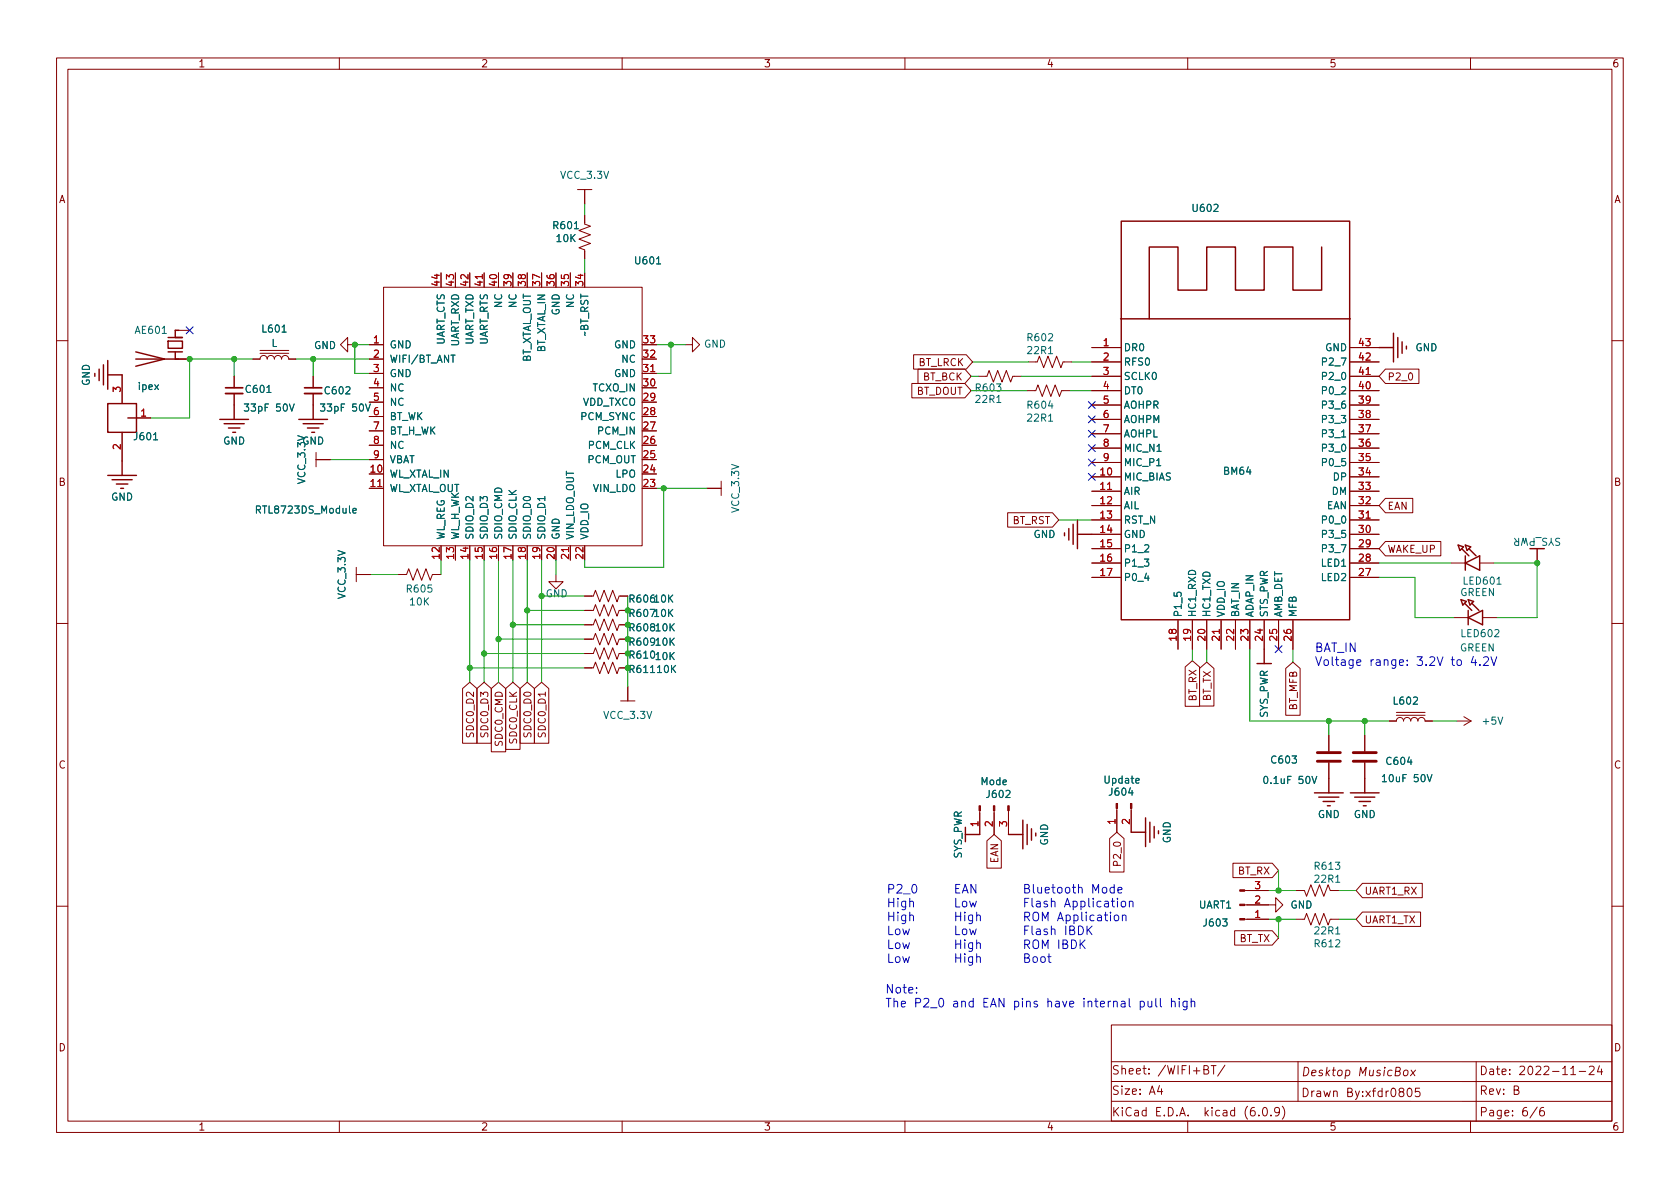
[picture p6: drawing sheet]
<svg xmlns="http://www.w3.org/2000/svg" width="297mm" height="210mm" viewBox="0 0 297 210" stroke-linecap="round" stroke-linejoin="round" font-family="sans-serif">
<g fill="none" stroke="#840000" stroke-width=".18">
<path d="M10 10.2h277v190.1h-277zM12 12.2h273v186.1h-273zM60 10.2v2M110 10.2v2M160 10.2v2M210 10.2v2M260 10.2v2M102.1 33.5h2.5M103.4 38.1v1.5l1 .4-2 .8 2 .7-2 .8 2 .7-2 .8 1 .4v1.5M103.4 33.5v2.6M31 58.4h2.5M67.8 50.8h45.7v45.7h-45.7z"/>
<path d="M85.6 48.3v2.5M10 60.2h2M21.6 66.3v5.1M21.6 76.4v5.1M24.1 73.9h2.6M31 63.5h2.5M41.4 66.5v2.1M41.4 69.6v2M44.7 63.5h1.3a.64 .64 0 0 1 .6-.6 .64 .64 0 0 1 .6 .6 .64 .64 0 0 1 .7-.6 .64 .64 0 0 1 .6 .6 .64 .64 0 0 1 .6-.6 .64 .64 0 0 1 .7 .6 .64 .64 0 0 1 .6-.6 .64 .64 0 0 1 .7 .6h1.2M46 62.5h5.1M46 62h5.1M55.4 66.5v2.1"/>
<path d="M55.4 69.6v2M61.5 61v-1.3l-1.3 1.3 1.3 1.2v-1.2h1.2M65.3 61h2.5M65.3 63.5h2.5M65.3 66h2.5M65.3 68.6h2.5M65.3 71.1h2.5M65.3 73.7h2.5M65.3 76.2h2.5M65.3 78.7h2.5M113.5 66h2.6M121.2 61h1.2v-1.3l1.3 1.3-1.3 1.2v-1.2"/>
<path d="M161.2 67.8h9.4l1.1 1.3-1.1 1.3h-9.4zM161.5 62.7h9.3l1.2 1.3-1.2 1.3h-9.3zM162.3 65.3h8.3l1.1 1.2-1.1 1.3h-8.3zM173 66.5h1.5l.4-1 .7 2.1 .8-2.1 .8 2.1 .7-2.1 .8 2.1 .4-1.1h1.5M181.6 69.1h1.5l.4-1 .8 2 .7-2 .8 2 .8-2 .7 2 .4-1h1.5M181.9 64h1.5l.4-1 .7 2 .8-2 .8 2 .7-2 .8 2 .4-1h1.5M193 66.5h5.1M193 69.1h5.1M193 64h5.1M193 61.5h5.1M193 79.2h5.1M193 76.7h5.1"/>
<path d="M193 74.2h5.1M193 71.6h5.1M238.8 66.5h5M238.8 69.1h5M238.8 64h5M238.8 61.5h5M238.8 79.2h5M238.8 76.7h5M238.8 74.2h5M238.8 71.6h5M245 65.3h5.9v2.5h-5.9l-1.2-1.3zM285 60.2h2"/>
<path d="M55.9 81.3h2.5M55.9 80v2.5M65.3 86.4h2.5M65.3 81.3h2.5M100.8 96.5v2.6M125 86.4h2.5M127.5 85.1v2.5M178.2 90.7h7.9l1.1 1.2-1.1 1.3h-7.9zM193 99.6h5.1M193 84.3h5.1M193 86.9h5.1M193 89.4h5.1"/>
<path d="M193 91.9h5.1M193 94.5h5.1M193 97h5.1M193 81.8h5.1M238.8 99.6h5M238.8 84.3h5M238.8 86.9h5M238.8 89.4h5M238.8 91.9h5M238.8 94.5h5M238.8 97h5M238.8 81.8h5"/>
<path d="M245 95.8h9.7v2.5h-9.7l-1.2-1.3zM245 88.1h4.8v2.6h-4.8l-1.2-1.3zM256.5 99.6h2.6M261.6 99.6h2.6M10 110.2h2M63 101.6h2.5M63 100.3v2.6M70.4 101.6h1.5l.4-1 .7 2 .8-2 .7 2 .8-2 .8 2 .4-1h1.5M98.3 101.6v1.3h1.3l-1.3 1.2-1.3-1.2h1.3M103.4 107.9h1.5l.4-1 .7 2.1 .8-2.1 .8 2.1 .7-2.1 .8 2.1 .4-1.1h1.5M103.4 118.1h1.5l.4-1 .7 2 .8-2 .8 2 .7-2 .8 2 .4-1h1.5M103.4 110.5h1.5l.4-1 .7 2 .8-2 .8 2 .7-2 .8 2 .4-1h1.5"/>
<path d="M103.4 113h1.5l.4-1 .7 2 .8-2 .8 2 .7-2 .8 2 .4-1h1.5M103.4 115.6h1.5l.4-1.1 .7 2.1 .8-2.1 .8 2.1 .7-2.1 .8 2.1 .4-1h1.5M103.4 105.4h1.5l.4-1 .7 2 .8-2 .8 2 .7-2 .8 2 .4-1h1.5M193 102.1h5.1M208.3 109.7v5.1M209.5 117.9l1.3-1.1 1.3 1.1v7h-2.6zM210.8 109.7v5.1M212.1 118.2l1.3-1.1 1.2 1.1v6.7h-2.5zM213.4 109.7v5.1M215.9 109.7v5.1M218.4 109.7v5.1M221 109.7v5.1"/>
<path d="M223.5 109.7v5.1M226.1 109.7v5.1M227.3 118.2l1.3-1.1 1.3 1.1v8.3h-2.6zM228.6 109.7v5.1M238.8 102.1h5M257 109.2h2.6M262.1 109.2h2.6M285 110.2h2M81.8 121.8l1.3-1.2 1.2 1.2v9.6h-2.5zM84.3 121.8l1.3-1.2 1.3 1.2v9.6h-2.6zM86.9 121.8l1.2-1.2 1.3 1.2v11.1h-2.5zM89.4 121.8l1.3-1.2 1.2 1.2v10.7h-2.5z"/>
<path d="M91.9 121.8l1.3-1.2 1.3 1.2v9.6h-2.6zM94.5 121.8l1.3-1.2 1.2 1.2v9.6h-2.5zM109.7 123.9h2.6M111 121.4v2.5M234.9 130v2.8M234.9 134.9v2.8M241.3 130v2.8M241.3 134.9v2.8M245.6 127.5h1.3a.64 .64 0 0 1 .6-.6 .64 .64 0 0 1 .7 .6 .64 .64 0 0 1 .6-.6 .64 .64 0 0 1 .6 .6 .64 .64 0 0 1 .7-.6 .64 .64 0 0 1 .6 .6 .64 .64 0 0 1 .6-.6 .64 .64 0 0 1 .7 .6h1.2M246.9 126.5h5.1M246.9 126h5.1M257.6 127.5h2.5"/>
<path d="M258.8 126.7l1.3 .8M260.1 127.5l-1.3 .8M173.2 143.4v4.2M174.5 148.7l1.3-1.1 1.2 1.1v4.8h-2.5zM175.8 143.4v4.2M178.3 143.4v4.2M196.2 148.3l1.3-1.1 1.2 1.1v5.9h-2.5zM197.5 143v4.2M200 143v4.2M218 152.6h6.9l1.2 1.3-1.2 1.3h-6.9zM220.1 157.5h4.2M229.1 157.5h1.5l.4 1 .8-2 .7 2 .8-2 .8 2 .7-2 .4 1h1.5"/>
<path d="M240.9 156.2h10.6v2.5h-10.6l-1.1-1.2zM10 160.2h2M218.3 164.6h6.6l1.2 1.3-1.2 1.2h-6.6zM220.1 160h5.5v-1.3l1.2 1.3-1.2 1.3v-1.3M220.1 162.6h4.2M229.1 162.6h1.5l.4-1.1 .8 2.1 .7-2.1 .8 2.1 .8-2.1 .7 2.1 .4-1h1.5M240.9 161.3h10.3v2.5h-10.3l-1.1-1.2zM285 160.2h2M60 198.3v2M110 198.3v2M160 198.3v2M196.5 181.2h88.5v17.1h-88.5z"/>
<path d="M196.5 194.7l88.5 .1M196.5 191.2l88.5 .1M196.5 187.7l88.5 .1M205 192l-.4 1h1M205.4 192.5v1M210 198.3v2M212.9 189.1h.6l.1-.2-.1-.4-.6-.1v1.5h.5l.3-.3a.39 .39 0 0 0-.3-.5M214.1 188.4h.9M214.6 188.4v1.5M216.6 188.4l-1.3 1.9M222.6 197.2v.1M223.4 196l.2-.2a.81 .81 0 0 1 .6 .7 .81 .81 0 0 1-.3 .8h-.2a.81 .81 0 0 1-.3-1.3z"/>
<path d="M224.7 197.2v.1M226.2 196.5l-.3 .3h-.3l-.2-.3 .1-.6 .4-.1 .2 .2a.99 .99 0 0 1-.3 1.3h-.3M226.7 195.6a1.72 1.72 0 0 1 0 2.3M229.5 187.7v7M248.3 189.4l.2-.2 .4 .2v.5l-.2 .3h-.3l-.2-.1zM249 192.5l.1-.1a.81 .81 0 0 1 .6 .7 .81 .81 0 0 1-.3 .8h-.1a.81 .81 0 0 1-.6-.6 .81 .81 0 0 1 .3-.8zM249.5 189.2l.7 1M250.3 189.2l-.9 1M251 192.4h-.7l-.1 .7 .2-.1 .5 .1 .2 .2-.1 .5-.2 .1-.6-.1M260 198.3v2M261 187.7v10.6M267.7 192.7h.7l.1-.2-.1-.4-.7-.1v1.5h.6l.3-.3a.39 .39 0 0 0-.4-.5"/>
<path d="M271.8 195.8l-1.3 1.9M272.9 195.8a.59 .59 0 0 0-.7 .7v.5l.2 .3h.4l.2-.1 .1-.5-.2-.2-.4-.1-.3 .3M277.7 190h.9M279.2 189.5h1.2M281 188.7l.6-.2 .2 .2 .1 .3-1 1h1M282.8 188.5l-.4 1h1M283.1 189v1"/>
</g>
<path d="M39.9 69.6h3M53.8 69.6h3.1" fill="none" stroke="#840000" stroke-width=".33"/>
<path d="M39.9 68.6h3M53.8 68.6h3.1" fill="none" stroke="#840000" stroke-width=".3"/>
<path d="M103.3 58.7l.2 .6M51.2 71.4l.4 1.3 .4-1.3M64.6 71.4l.5 1.3 .4-1.3M79.7 62.8h.8M62.4 90.3l.6-.1-.1-.2-.3-.1-.2 .2 .1 .6h.4M232 137.3l.4 1.3 .4-1.3M244.4 137.3l.4-.3v1.2M244.4 138.2h.7M252.3 137l.5 1.2 .4-1.2" fill="none" stroke="#006464" stroke-width=".18"/>
<g fill="#840000" stroke="#840000" stroke-width=".18">
<path d="M219.2 157.3h.9v.3h-.9z"/>
<path d="M219.2 159.9h.9v.2h-.9z"/>
<path d="M219.2 162.4h.9v.3h-.9z"/>
<path d="M199.9 142.1h.2v.9h-.2z"/>
<path d="M197.3 142.1h.3v.9h-.3z"/>
<path d="M178.2 142.5h.2v.9h-.2z"/>
<path d="M175.6 142.5h.3v.9h-.3z"/>
<path d="M173.1 142.5h.3v.9h-.3z"/>
</g>
<g fill="none" stroke="#840000" stroke-width=".25">
<path d="M198.2 39.1h40.4v70.5h-40.4zM31.6 58.4h-.6v1.3h1.3h-2.6M198.1 56.4h40.7M233.7 43.7v7.6h-5.1v-7.6h-5.1v7.6h-5.1v-7.6h-5v7.6h-5.1v-7.6h-5.1v12.7M246.4 58.9v5.1M247.1 59.7v3.5M16.8 66v.5M17.5 65.3v2M18.3 64.5v3.6M19 71.4h5.1v5h-5.1zM19 63.7v5.1M19 66.3h2.6"/>
<path d="M22.6 73.9h1.5M24 62.2l5.1 1.3-5.1 1.3M24 63.5h8.9M29.7 60.3h2.6v1.3h-2.6zM29.7 62.2h2.6M31 62.2v1.3M38.9 74.2h5M39.6 74.9h3.6M40.4 75.7h2M41.1 76.4h.6M41.4 71.6v2.6M52.8 74.2h5.1"/>
<path d="M53.6 74.9h3.5M54.4 75.7h2M55.1 76.4h.5M55.4 71.6v2.6M243.8 61.5h2.6M247.9 60.4v2.1M248.7 61.2v.5M19 84.1h5.1M19.8 84.8h3.6M20.6 85.6h2M21.3 86.4h.5M21.6 81.5v2.6"/>
<path d="M188.2 94.2v.5M189 93.5v2M189.7 92.7v3.6M190.5 91.9v5.1M190.5 94.5h2.5M257.8 96.4l1 .3-.7 .6zM258.4 97l1.3 1.3M259.1 98.3v2.5M259.1 99.6l2.5-1.3v2.5zM259.1 96.4l.9 .3-.6 .6zM259.7 97l1.3 1.3M271.8 97v2.6"/>
<path d="M222.2 117.3h2.6M223.5 114.8v2.5M258.3 106l1 .4-.7 .6zM259 106.7l1.2 1.2M259.6 107.9v2.6M259.6 109.2l2.5-1.3v2.6zM259.6 106l.9 .4-.6 .6zM260.2 106.7l1.3 1.2M234.9 137.7v2.5M241.3 137.7v2.5M170.7 147.6h2.5M178.3 147.6h2.5"/>
<path d="M180.8 145v5.1M181.6 145.8v3.5M182.4 146.6v2M183.1 147.3v.5M200 147.2h2.5M202.5 144.6v5.1M203.3 145.4v3.5M204.1 146.2v2M204.8 146.9v.5M232.4 140.2h5.1M233.2 141h3.5M233.9 141.7h2.1"/>
<path d="M234.7 142.5h.5M238.8 140.2h5M239.5 141h3.6M240.3 141.7h2M241 142.5h.6"/>
</g>
<path d="M232.9 134.6h4.1M232.9 133.1h4.1M239.3 134.6h4M239.3 133.1h4" fill="none" stroke="#840000" stroke-width=".51"/>
<g fill="none" stroke="#0000c2" stroke-width=".18">
<path d="M260.5 116.1l-.4 1.1h1M260.9 116.7v1M261.7 117.5v.2M262.3 116.3l.6-.1 .2 .1 .1 .3-1 1.1h1M263.6 116.2l.5 1.5 .5-1.5M157.2 157.2l.7-.1 .1-.2v-.4l-.3-.1h-.5v1.5M158.6 156.5l.6-.1 .2 .1 .1 .3-1 1.1h1M159.8 158.1h1.1M161.4 156.5l.2-.1a.83 .83 0 0 1 .6 .6 .83 .83 0 0 1-.3 .9h-.2a.82 .82 0 0 1-.3-1.4zM169 158.9v1.5h.7M169 157.1h.5M169.7 156.4h-.7v1.5h.7"/>
<path d="M170.1 157.9l.6-1.5 .5 1.5M170.2 159.5l.2-.1 .5 .1v.6l-.1 .2-.4 .1-.2-.2zM170.3 157.5h.7M171.5 159.4l.2 1 .3-.7 .3 .7 .3-1M172.5 156.4v1.5l-.8-1.5v1.5M181.2 157.1h.5l.2-.1 .1-.3-.2-.2-.6-.1v1.5h.6l.2-.3a.4 .4 0 0 0-.3-.5M181.2 159.6h.5M181.9 158.9h-.7v1.5M182.5 158.9v1.3l.2 .2M182.7 156.4v1.3l.2 .2M183.3 159.4h.6v1M183.5 156.9l.1 1h.3l.3-.1"/>
<path d="M183.9 159.7l-.5 .1a.3 .3 0 0 0-.2 .3 .3 .3 0 0 0 .2 .3l.5-.1M184.2 156.9v1M184.8 157.4l.7-.1v-.3l-.5-.1-.2 .2 .1 .8h.6M185.2 159.4h-.4l-.2 .2 .1 .2 .5 .1v.4h-.6M185.9 159.5l.2-.1h.4v1M185.9 158.9v1.5M186 156.9h.5M186.2 156.4v1.3l.3 .2M187.1 157.1l.2-.2 .4 .2 .1 .5-.2 .3h-.3l-.2-.1zM188.4 159.9h.7M188.4 157.1l.3-.2 .4 .2 .1 .5-.2 .3h-.3l-.3-.1zM189.6 156.9h.6"/>
<path d="M189.7 159.4h.5l.3 .3v.4l-.2 .2h-.6M189.7 159.4v1.5M189.8 156.4v1.3l.4 .2M190.7 157.1l.2-.2 .4 .1v.9M190.7 156.4v1.5M191.1 159.4h.5l.2 .3v.4l-.1 .2h-.6M191.1 159.4v1.5M192.5 158.9v1.3l.2 .2M193.2 157.9v-1.5l.5 1.1 .5-1.1v1.5M193.3 158.9v.1M193.3 159.4v1M194.7 159.4h-.5l-.2 .3v.4l.1 .2h.6"/>
<path d="M195 157.1l.2-.2 .4 .2 .1 .5-.2 .3h-.3l-.2-.1zM195.3 159.4h.6l.1 1M196 159.7l-.5 .1a.3 .3 0 0 0-.3 .3 .3 .3 0 0 0 .3 .3l.5-.1M196.5 159.4h.6M196.7 158.9v1.3l.4 .2M197 157l-.4-.1-.3 .3v.4l.1 .3h.6M197 156.4v1.5M197.6 158.9v.1M197.6 159.4v1M197.7 157.4l.7-.1-.1-.3-.4-.1-.2 .2v.8h.6M198.3 159.5l.2-.1 .5 .1v.6l-.1 .2-.4 .1-.2-.2zM199.7 159.5l.2-.1h.4v1"/>
<path d="M199.7 159.4v1M157.2 163.8v1.5h.7M157.2 166.2v1.5h.7M157.2 168.7v1.5h.7M158.4 164.4l.2-.1 .4 .1 .1 .6-.1 .2-.4 .1-.2-.2zM158.4 166.9l.2-.2 .4 .2 .1 .5-.1 .3h-.4l-.2-.1zM158.4 169.3l.2-.1 .4 .1 .1 .6-.1 .2-.4 .1-.2-.2zM159.6 164.3l.3 1 .3-.7 .3 .7 .3-1M159.6 166.7l.3 1 .3-.7 .3 .7 .3-1M159.6 169.2l.3 1 .3-.7 .3 .7 .3-1M162.1 175.5v.1M162.1 174.7v.1"/>
<path d="M169 163.8v1.5h.7M170.3 164.3h.4l.2 .3v.4l-.2 .3-.4-.1-.2-.2v-.4zM170.6 161.3v.2M171.5 164.3l.2 1 .3-.7 .3 .7 .3-1M172.7 169.3l.2-.1h.4v1M181.2 167l.7-.1 .1-.2v-.3l-.2-.2h-.6v1.5M181.2 169.4h.5l.2-.2 .1-.2-.2-.3h-.6v1.5h.6l.2-.3a.4 .4 0 0 0-.3-.5M181.2 164.5h.5M181.5 167l.5 .7M181.9 163.8h-.7v1.5M182.5 163.8v1.3l.2 .2M182.7 166.4a.51 .51 0 0 1 .6-.2 .51 .51 0 0 1 .3 .5v.5a.51 .51 0 0 1-.5 .6 .51 .51 0 0 1-.5-.6z"/>
<path d="M182.7 169.3l.2-.1 .5 .1v.6l-.1 .2-.4 .1-.2-.2zM183.3 164.3h.6v1M183.9 164.6l-.5 .1a.3 .3 0 0 0-.2 .3 .3 .3 0 0 0 .2 .3l.5-.1M184.1 169.3l.2-.1 .4 .1 .1 .6-.1 .2-.4 .1-.2-.2zM184.3 162.8v-1.5l.5 1.1 .5-1.1v1.5M184.3 167.7v-1.5l.5 1.1 .5-1.1v1.5M185.2 164.3h-.4l-.2 .2 .1 .2 .5 .1v.4h-.6M185.2 169.2h.6M185.5 168.7v1.3l.3 .2M185.9 164.4l.2-.1h.4v1M185.9 163.8v1.5M187 162.8l.5-1.5 .5 1.5"/>
<path d="M187.1 162.4h.8M187.2 166.2v1.5M187.9 166.9h.7l.1-.3-.1-.3-.7-.1v1.5h.6l.3-.3a.4 .4 0 0 0-.4-.5M188.2 160.4l.5-1.5 .5 1.5M188.4 163.8v1.5M188.5 161.9l.4-.1 .3 .3v.4l-.1 .3h-.6M188.5 161.8v1.5M189.2 164.5l.6-.1 .2-.2-.2-.4h-.6v1.5h.5l.3-.3a.4 .4 0 0 0-.3-.5M189.5 166.2a.77 .77 0 0 1 .8 .8 .77 .77 0 0 1-.8 .7zM189.9 161.9l.4-.1 .3 .3v.4l-.1 .3h-.6M189.9 161.8v1.5M190.7 163.8a.77 .77 0 0 1 .9 .7 .77 .77 0 0 1-.9 .8z"/>
<path d="M191 166.2v1.5M191.2 166.9l.6 .8M191.3 161.3v1.3l.2 .2M191.8 166.2l-.8 .9M192.1 161.3v.2M192.1 161.8v1M192.2 163.8v1.5M192.4 164.4l.7 .9M193.1 163.8l-.9 .8M193.4 161.9l-.4-.1-.3 .3v.4l.2 .3h.5M194.1 161.9h.6v.9M194.7 162.2h-.5a.3 .3 0 0 0-.2 .3 .3 .3 0 0 0 .2 .3h.5"/>
<path d="M195.3 161.8h.5M195.5 161.3v1.3l.3 .2M196.3 161.3v.2M196.3 161.8v1M197.1 162l.2-.2 .4 .2 .1 .5-.1 .3h-.4l-.2-.1zM198.5 162l.2-.2 .3 .1 .1 .9M198.5 161.8v1M201.6 177.1l.4-.1 .3 .3v.5l-.1 .2h-.6M201.6 177v1.6M203 177l.1 1 .3 .1 .2-.2M203.6 177v1.1M204.4 176.5v1.3l.2 .3"/>
<path d="M205.2 176.5v1.3l.2 .3M207.1 177.2l.2-.2 .4 .1 .1 1M207.1 176.5v1.6M208.5 176.5v.2M208.5 177v1.1M209.9 177v1.3l-.3 .3-.4-.1M209.9 177.1l-.5-.1-.2 .3v.5l.1 .2h.6M210.6 177.2l.2-.2 .4 .1 .1 1M210.6 176.5v1.6"/>
</g>
<g fill="none" stroke="#009600" stroke-width=".18">
<path d="M103.4 36.1v2M103.4 45.7v2.6M41.4 63.5v3M44.7 63.5h-11.2v10.4h-6.8M52.3 63.5h13M55.4 63.5v3M65.3 61h-2.6v5h2.6M116.1 61h5.1M118.6 61v5h-2.5M171.7 69.1h9.9M171.7 66.5h1.3M172 64h9.9"/>
<path d="M180.6 66.5h12.4M189.2 69.1h3.8M189.5 64h3.5M58.4 81.3h6.9M78 99.1v2.5M83.1 99.1v21.5M85.6 99.1v21.5M88.1 99.1v21.5M90.7 99.1v21.5M93.2 99.1v21.5M95.8 99.1v21.5M98.3 99.1v2.5"/>
<path d="M116.1 86.4h8.9M117.3 86.4v13.9h-13.9v-1.2M187.2 91.9h5.8M243.8 99.6h12.7M264.2 99.6h7.6v9.6h-7.1M65.5 101.6h4.9M83.1 118.1h20.3M85.6 115.6h17.8M88.1 113h15.3M90.7 110.5h12.7M93.2 107.9h10.2M95.8 105.4h7.6"/>
<path d="M111 105.4v16M210.8 114.8v2M213.4 114.8v2.3M221 114.8v12.7h24.6M228.6 114.8v2.3M243.8 102.1h6.4v7.1h6.8M234.9 127.5v2.5M241.3 127.5v2.5M253.2 127.5h4.4M224.3 157.5h4.8M226.1 153.9v3.6M236.7 157.5h3.1"/>
<path d="M224.3 162.6h4.8M226.1 162.6v3.3M236.7 162.6h3.1"/>
</g>
<g fill="none" stroke="#000084" stroke-width=".18">
<path d="M32.9 57.8l1.2 1.2M34.1 57.8l-1.2 1.2M192.4 78.6l1.2 1.3M192.4 73.6l1.2 1.2M192.4 76.1l1.2 1.2M192.4 71l1.2 1.2M193.6 78.6l-1.2 1.3M193.6 73.6l-1.2 1.2M193.6 76.1l-1.2 1.2M193.6 71l-1.2 1.2M192.4 81.2l1.2 1.2M192.4 83.7l1.2 1.2"/>
<path d="M193.6 81.2l-1.2 1.2M193.6 83.7l-1.2 1.2M225.5 114.2l1.2 1.2M226.7 114.2l-1.2 1.2"/>
</g>
<g fill="#009600" stroke="#009600" stroke-width=".18">
<circle cx="226.1" cy="157.5" r=".46"/>
<circle cx="241.3" cy="127.5" r=".46"/>
<circle cx="226.1" cy="162.6" r=".46"/>
<circle cx="85.6" cy="115.6" r=".46"/>
<circle cx="41.4" cy="63.5" r=".46"/>
<circle cx="55.4" cy="63.5" r=".46"/>
<circle cx="62.7" cy="61" r=".46"/>
<circle cx="118.6" cy="61" r=".46"/>
<circle cx="33.5" cy="63.5" r=".46"/>
<circle cx="271.8" cy="99.6" r=".46"/>
<circle cx="234.9" cy="127.5" r=".46"/>
<circle cx="111" cy="107.9" r=".46"/>
<circle cx="111" cy="118.1" r=".46"/>
<circle cx="111" cy="115.6" r=".46"/>
<circle cx="117.3" cy="86.4" r=".46"/>
<circle cx="93.2" cy="107.9" r=".46"/>
<circle cx="88.1" cy="113" r=".46"/>
<circle cx="90.7" cy="110.5" r=".46"/>
<circle cx="95.8" cy="105.4" r=".46"/>
<circle cx="83.1" cy="118.1" r=".46"/>
<circle cx="111" cy="110.5" r=".46"/>
<circle cx="111" cy="113" r=".46"/>
</g>
<g font-size="2.1" fill="#0000c2">
<text x="232.4" y="115.3">BAT_IN</text>
<text x="232.4" y="117.7">Voltage range: 3.2V to 4.2V</text>
<text x="156.7" y="160.4">High Low</text>
<text x="156.7" y="162.9">High High</text>
<text x="167.9" y="167.8">ROM IBDK</text>
<text x="168.4" y="162.9">ROM Application</text>
<text x="167.9" y="170.3">Boot</text>
<text x="156.5" y="175.7">Note:</text>
<text x="156.5" y="178.1">The P2_0 and EAN pins have internal pull high</text>
</g>
<g font-size="2.1" fill="#840000">
<text x="196.5" y="190">Sheet: /WIFI+BT/</text>
<text x="230" y="190.3">Desktop MusicBox</text>
<text x="261.5" y="190.1">Date: 2022-11-24</text>
<text x="196.5" y="197.4">KiCad E.D.A. kicad (6.0.9)</text>
<text x="196.5" y="193.6">Size: A4</text>
<text x="230" y="194">Drawn By:xfdr0805</text>
<text x="261.5" y="193.6">Rev: B</text>
<text x="261.5" y="197.4">Page: 6/6</text>
</g>
<g font-size="1.8" fill="#840000">
<text x="35" y="11.9">1</text>
<text x="85" y="11.9">2</text>
<text x="135" y="11.9">3</text>
<text x="185" y="11.9">4</text>
<text x="235" y="11.9">5</text>
<text x="285" y="11.9">6</text>
<text x="10.3" y="35.9">A</text>
<text x="285.3" y="35.9">A</text>
<text x="162.3" y="64.7">BT_LRCK</text>
<text x="161.9" y="69.8">BT_DOUT</text>
<text x="163.1" y="67.3">BT_BCK</text>
<text x="245.3" y="67.3">P2_0</text>
<text x="10.3" y="85.9">B</text>
<text x="285.3" y="85.9">B</text>
<text x="178.9" y="92.7">BT_RST</text>
<text x="245.3" y="90.1">EAN</text>
<text x="245.3" y="97.7">WAKE_UP</text>
<text x="211.5" y="124.1" transform="rotate(-90 211.5 124.1)">BT_RX</text>
<text x="214.1" y="124.1" transform="rotate(-90 214.1 124.1)">BT_TX</text>
<text x="229.3" y="125.7" transform="rotate(-90 229.3 125.7)">BT_MFB</text>
<text x="83.8" y="130" transform="rotate(-90 83.8 130)">SDC0_D2</text>
<text x="86.3" y="130" transform="rotate(-90 86.3 130)">SDC0_D3</text>
<text x="88.9" y="131.8" transform="rotate(-90 88.9 131.8)">SDC0_CMD</text>
<text x="91.4" y="131.4" transform="rotate(-90 91.4 131.4)">SDC0_CLK</text>
<text x="93.9" y="130" transform="rotate(-90 93.9 130)">SDC0_D0</text>
<text x="96.5" y="130" transform="rotate(-90 96.5 130)">SDC0_D1</text>
<text x="10.3" y="135.9">C</text>
<text x="285.3" y="135.9">C</text>
<text x="176.5" y="152.7" transform="rotate(-90 176.5 152.7)">EAN</text>
<text x="198.2" y="152.7" transform="rotate(-90 198.2 152.7)">P2_0</text>
<text x="218.8" y="154.6">BT_RX</text>
<text x="241.2" y="158.2">UART1_RX</text>
<text x="219" y="166.6">BT_TX</text>
<text x="241.2" y="163.3">UART1_TX</text>
<text x="10.3" y="185.9">D</text>
<text x="285.3" y="185.9">D</text>
<text x="35" y="199.9">1</text>
<text x="85" y="199.9">2</text>
<text x="135" y="199.9">3</text>
<text x="185" y="199.9">4</text>
<text x="235" y="199.9">5</text>
<text x="285" y="199.9">6</text>
</g>
<g font-size="1.8" fill="#006464">
<text x="99.2" y="31.6">VCC_3.3V</text>
<text x="98" y="40.5">R601</text>
<text x="211" y="37.5">U602</text>
<text x="98.5" y="42.8">10K</text>
<text x="112.5" y="46.7">U601</text>
<text x="24" y="59">AE601</text>
<text x="46.5" y="58.8">L601</text>
<text x="88.8" y="54.4" transform="rotate(-90 88.8 54.4)">NC</text>
<text x="91.3" y="54.4" transform="rotate(-90 91.3 54.4)">NC</text>
<text x="98.9" y="55.7" transform="rotate(-90 98.9 55.7)">GND</text>
<text x="101.5" y="54.4" transform="rotate(-90 101.5 54.4)">NC</text>
<text x="104" y="58.7" transform="rotate(-90 104 58.7)">~BT_RST</text>
<text x="48" y="61.3">L</text>
<text x="55.5" y="61.7">GND</text>
<text x="68.8" y="61.6">GND</text>
<text x="68.8" y="64.1">WIFI/BT_ANT</text>
<text x="78.6" y="61.2" transform="rotate(-90 78.6 61.2)">UART_CTS</text>
<text x="81.2" y="61.4" transform="rotate(-90 81.2 61.4)">UART_RXD</text>
<text x="83.7" y="61.2" transform="rotate(-90 83.7 61.2)">UART_TXD</text>
<text x="86.2" y="61.2" transform="rotate(-90 86.2 61.2)">UART_RTS</text>
<text x="93.9" y="64.5" transform="rotate(-90 93.9 64.5)">BT_XTAL_OUT</text>
<text x="96.4" y="62.5" transform="rotate(-90 96.4 62.5)">BT_XTAL_IN</text>
<text x="108.6" y="61.6">GND</text>
<text x="110" y="64.1">NC</text>
<text x="124.5" y="61.5">GND</text>
<text x="181.8" y="60.3">R602</text>
<text x="181.8" y="62.6">22R1</text>
<text x="198.6" y="62.1">DR0</text>
<text x="198.6" y="64.6">RFS0</text>
<text x="234.1" y="64.6">P2_7</text>
<text x="234.3" y="62.1">GND</text>
<text x="250.2" y="62.1">GND</text>
<text x="15.9" y="68.3" transform="rotate(-90 15.9 68.3)">GND</text>
<text x="24.5" y="68.9">ipex</text>
<text x="43.6" y="69.5">C601</text>
<text x="57.6" y="69.7">C602</text>
<text x="68.8" y="66.7">GND</text>
<text x="68.8" y="69.2">NC</text>
<text x="68.8" y="71.7">NC</text>
<text x="102.9" y="71.7">VDD_TXCO</text>
<text x="104.9" y="69.2">TCXO_IN</text>
<text x="108.6" y="66.7">GND</text>
<text x="172.6" y="69.2">R603</text>
<text x="172.6" y="71.2">22R1</text>
<text x="198.6" y="67.2">SCLK0</text>
<text x="198.6" y="69.7">DT0</text>
<text x="234.1" y="69.7">P0_2</text>
<text x="234.1" y="67.2">P2_0</text>
<text x="23.8" y="77.8">J601</text>
<text x="43.7" y="72.8">33pF 50V</text>
<text x="57.1" y="72.8">33pF 50V</text>
<text x="68.8" y="74.3">BT_WK</text>
<text x="68.8" y="76.8">BT_H_WK</text>
<text x="102.7" y="74.3">PCM_SYNC</text>
<text x="105.8" y="76.8">PCM_IN</text>
<text x="181.8" y="72.3">R604</text>
<text x="181.8" y="74.5">22R1</text>
<text x="198.6" y="72.3">AOHPR</text>
<text x="198.6" y="74.8">AOHPM</text>
<text x="198.6" y="77.3">AOHPL</text>
<text x="234.1" y="77.3">P3_1</text>
<text x="234.1" y="74.8">P3_3</text>
<text x="234.1" y="72.3">P3_6</text>
<text x="39.4" y="78.6">GND</text>
<text x="53.4" y="78.6">GND</text>
<text x="68.8" y="79.4">NC</text>
<text x="68.8" y="81.9">VBAT</text>
<text x="103.9" y="81.9">PCM_OUT</text>
<text x="104" y="79.4">PCM_CLK</text>
<text x="198.6" y="79.9">MIC_N1</text>
<text x="198.6" y="82.4">MIC_P1</text>
<text x="216.4" y="83.9">BM64</text>
<text x="234.1" y="82.4">P0_5</text>
<text x="234.1" y="79.9">P3_0</text>
<text x="19.6" y="88.5">GND</text>
<text x="54" y="85.5" transform="rotate(-90 54 85.5)">VCC_3.3V</text>
<text x="68.8" y="84.4">WL_XTAL_IN</text>
<text x="68.8" y="87">WL_XTAL_OUT</text>
<text x="104.9" y="87">VIN_LDO</text>
<text x="108.9" y="84.4">LPO</text>
<text x="198.6" y="85">MIC_BIAS</text>
<text x="198.6" y="87.5">AIR</text>
<text x="235.5" y="87.5">DM</text>
<text x="235.8" y="85">DP</text>
<text x="45.6" y="90.8">RTL8723DS_Module</text>
<text x="78.6" y="95.5" transform="rotate(-90 78.6 95.5)">WL_REG</text>
<text x="81.2" y="95.5" transform="rotate(-90 81.2 95.5)">WL_H_WK</text>
<text x="83.7" y="95.5" transform="rotate(-90 83.7 95.5)">SDIO_D2</text>
<text x="86.2" y="95.5" transform="rotate(-90 86.2 95.5)">SDIO_D3</text>
<text x="88.8" y="95.5" transform="rotate(-90 88.8 95.5)">SDIO_CMD</text>
<text x="91.3" y="95.5" transform="rotate(-90 91.3 95.5)">SDIO_CLK</text>
<text x="93.9" y="95.5" transform="rotate(-90 93.9 95.5)">SDIO_D0</text>
<text x="96.4" y="95.5" transform="rotate(-90 96.4 95.5)">SDIO_D1</text>
<text x="98.9" y="95.5" transform="rotate(-90 98.9 95.5)">GND</text>
<text x="101.5" y="95.5" transform="rotate(-90 101.5 95.5)">VIN_LDO_OUT</text>
<text x="104" y="95.5" transform="rotate(-90 104 95.5)">VDD_IO</text>
<text x="130.7" y="90.5" transform="rotate(-90 130.7 90.5)">VCC_3.3V</text>
<text x="182.7" y="95.1">GND</text>
<text x="198.6" y="90">AIL</text>
<text x="198.6" y="92.6">RST_N</text>
<text x="198.6" y="95.1">GND</text>
<text x="234.1" y="95.1">P3_5</text>
<text x="234.1" y="92.6">P0_0</text>
<text x="234.5" y="90">EAN</text>
<text x="276.1" y="95.1" transform="rotate(180 276.1 95.1)">SYS_PWR</text>
<text x="198.6" y="97.7">P1_2</text>
<text x="198.6" y="100.2">P1_3</text>
<text x="233.7" y="100.2">LED1</text>
<text x="234.1" y="97.7">P3_7</text>
<text x="61.1" y="105.8" transform="rotate(-90 61.1 105.8)">VCC_3.3V</text>
<text x="72.1" y="104.8">R605</text>
<text x="72.5" y="107.1">10K</text>
<text x="96.5" y="105.6">GND</text>
<text x="111.4" y="106.5">R60610K</text>
<text x="198.6" y="102.7">P0_4</text>
<text x="233.7" y="102.7">LED2</text>
<text x="258.1" y="105.4">GREEN</text>
<text x="258.9" y="103.4">LED601</text>
<text x="111.4" y="109.1">R60710K</text>
<text x="111.4" y="111.6">R608</text>
<text x="116" y="111.6">10K</text>
<text x="208.9" y="109.2" transform="rotate(-90 208.9 109.2)">P1_5</text>
<text x="211.5" y="109.2" transform="rotate(-90 211.5 109.2)">HC1_RXD</text>
<text x="214" y="109.2" transform="rotate(-90 214 109.2)">HC1_TXD</text>
<text x="216.5" y="109.2" transform="rotate(-90 216.5 109.2)">VDD_IO</text>
<text x="219.1" y="109.2" transform="rotate(-90 219.1 109.2)">BAT_IN</text>
<text x="221.6" y="109.2" transform="rotate(-90 221.6 109.2)">ADAP_IN</text>
<text x="224.2" y="109.2" transform="rotate(-90 224.2 109.2)">STS_PWR</text>
<text x="226.7" y="109.2" transform="rotate(-90 226.7 109.2)">AMB_DET</text>
<text x="229.2" y="109.2" transform="rotate(-90 229.2 109.2)">MFB</text>
<text x="258.5" y="112.7">LED602</text>
<text x="111.4" y="119">R611</text>
<text x="111.4" y="114.2">R609</text>
<text x="111.4" y="116.5">R610</text>
<text x="116" y="114.2">10K</text>
<text x="116" y="116.7">10K</text>
<text x="116.2" y="119">10K</text>
<text x="258.1" y="115.2">GREEN</text>
<text x="246.5" y="124.6">L602</text>
<text x="106.8" y="127.1">VCC_3.3V</text>
<text x="224.2" y="127" transform="rotate(-90 224.2 127)">SYS_PWR</text>
<text x="262.3" y="128.1">+5V</text>
<text x="224.9" y="135">C603</text>
<text x="245.3" y="135.2">C604</text>
<text x="173.5" y="138.8">Mode</text>
<text x="174.6" y="141.1">J602</text>
<text x="195.4" y="138.6">Update</text>
<text x="196.3" y="140.7">J604</text>
<text x="223.9" y="138.6">0.1uF 50V</text>
<text x="244.9" y="138.3">10uF 50V</text>
<text x="185.3" y="149.5" transform="rotate(-90 185.3 149.5)">GND</text>
<text x="207" y="149.1" transform="rotate(-90 207 149.1)">GND</text>
<text x="233" y="144.6">GND</text>
<text x="239.3" y="144.6">GND</text>
<text x="170.1" y="151.9" transform="rotate(-90 170.1 151.9)">SYS_PWR</text>
<text x="232.6" y="153.8">R613</text>
<text x="212" y="160.6">UART1</text>
<text x="228.1" y="160.6">GND</text>
<text x="232.6" y="156.1">22R1</text>
<text x="212.9" y="163.8">J603</text>
<text x="232.6" y="167.5">R612</text>
<text x="232.6" y="165.2">22R1</text>
</g>
<g font-size="1.8" fill="#a90000">
<text x="77.7" y="50.5" transform="rotate(-90 77.7 50.5)">44</text>
<text x="80.3" y="50.5" transform="rotate(-90 80.3 50.5)">43</text>
<text x="82.8" y="50.5" transform="rotate(-90 82.8 50.5)">42</text>
<text x="85.3" y="50.5" transform="rotate(-90 85.3 50.5)">41</text>
<text x="87.9" y="50.5" transform="rotate(-90 87.9 50.5)">40</text>
<text x="90.4" y="50.5" transform="rotate(-90 90.4 50.5)">39</text>
<text x="93" y="50.5" transform="rotate(-90 93 50.5)">38</text>
<text x="95.5" y="50.5" transform="rotate(-90 95.5 50.5)">37</text>
<text x="98" y="50.5" transform="rotate(-90 98 50.5)">36</text>
<text x="100.6" y="50.5" transform="rotate(-90 100.6 50.5)">35</text>
<text x="103.1" y="50.5" transform="rotate(-90 103.1 50.5)">34</text>
<text x="66.1" y="60.7">1</text>
<text x="66.1" y="63.2">2</text>
<text x="66.1" y="65.8">3</text>
<text x="113.8" y="65.8">31</text>
<text x="113.8" y="63.2">32</text>
<text x="113.8" y="60.7">33</text>
<text x="195.1" y="61.2">1</text>
<text x="195.1" y="63.7">2</text>
<text x="240.3" y="63.7">42</text>
<text x="240.3" y="61.2">43</text>
<text x="21.3" y="69.3" transform="rotate(-90 21.3 69.3)">3</text>
<text x="66.1" y="68.3">4</text>
<text x="66.1" y="70.9">5</text>
<text x="113.8" y="70.9">29</text>
<text x="113.8" y="68.3">30</text>
<text x="195.1" y="66.3">3</text>
<text x="195.1" y="68.8">4</text>
<text x="195.1" y="71.4">5</text>
<text x="240.3" y="71.4">39</text>
<text x="240.3" y="68.8">40</text>
<text x="240.3" y="66.3">41</text>
<text x="24.9" y="73.7">1</text>
<text x="66.1" y="73.4">6</text>
<text x="66.1" y="75.9">7</text>
<text x="113.8" y="75.9">27</text>
<text x="113.8" y="73.4">28</text>
<text x="195.1" y="73.9">6</text>
<text x="195.1" y="76.4">7</text>
<text x="240.3" y="76.4">37</text>
<text x="240.3" y="73.9">38</text>
<text x="21.3" y="79.5" transform="rotate(-90 21.3 79.5)">2</text>
<text x="65.6" y="83.6">10</text>
<text x="66.1" y="78.5">8</text>
<text x="66.1" y="81">9</text>
<text x="113.8" y="83.6">24</text>
<text x="113.8" y="81">25</text>
<text x="113.8" y="78.5">26</text>
<text x="195.1" y="79">8</text>
<text x="195.1" y="81.5">9</text>
<text x="240.3" y="81.5">35</text>
<text x="240.3" y="79">36</text>
<text x="65.6" y="86.1">11</text>
<text x="113.8" y="86.1">23</text>
<text x="194.6" y="84.1">10</text>
<text x="194.6" y="86.6">11</text>
<text x="194.6" y="89.1">12</text>
<text x="240.3" y="89.1">32</text>
<text x="240.3" y="86.6">33</text>
<text x="240.3" y="84.1">34</text>
<text x="194.6" y="91.7">13</text>
<text x="194.6" y="94.2">14</text>
<text x="240.3" y="94.2">30</text>
<text x="240.3" y="91.7">31</text>
<text x="77.7" y="98.8" transform="rotate(-90 77.7 98.8)">12</text>
<text x="80.3" y="98.8" transform="rotate(-90 80.3 98.8)">13</text>
<text x="82.8" y="98.8" transform="rotate(-90 82.8 98.8)">14</text>
<text x="85.3" y="98.8" transform="rotate(-90 85.3 98.8)">15</text>
<text x="87.9" y="98.8" transform="rotate(-90 87.9 98.8)">16</text>
<text x="90.4" y="98.8" transform="rotate(-90 90.4 98.8)">17</text>
<text x="93" y="98.8" transform="rotate(-90 93 98.8)">18</text>
<text x="95.5" y="98.8" transform="rotate(-90 95.5 98.8)">19</text>
<text x="98" y="98.8" transform="rotate(-90 98 98.8)">20</text>
<text x="100.6" y="98.8" transform="rotate(-90 100.6 98.8)">21</text>
<text x="103.1" y="98.8" transform="rotate(-90 103.1 98.8)">22</text>
<text x="194.6" y="96.8">15</text>
<text x="194.6" y="99.3">16</text>
<text x="194.6" y="101.8">17</text>
<text x="240.3" y="101.8">27</text>
<text x="240.3" y="99.3">28</text>
<text x="240.3" y="96.8">29</text>
<text x="208" y="113.2" transform="rotate(-90 208 113.2)">18</text>
<text x="210.6" y="113.2" transform="rotate(-90 210.6 113.2)">19</text>
<text x="213.1" y="113.2" transform="rotate(-90 213.1 113.2)">20</text>
<text x="215.6" y="113.2" transform="rotate(-90 215.6 113.2)">21</text>
<text x="218.2" y="113.2" transform="rotate(-90 218.2 113.2)">22</text>
<text x="220.7" y="113.2" transform="rotate(-90 220.7 113.2)">23</text>
<text x="223.3" y="113.2" transform="rotate(-90 223.3 113.2)">24</text>
<text x="225.8" y="113.2" transform="rotate(-90 225.8 113.2)">25</text>
<text x="228.3" y="113.2" transform="rotate(-90 228.3 113.2)">26</text>
<text x="173" y="146.2" transform="rotate(-90 173 146.2)">1</text>
<text x="175.5" y="146.2" transform="rotate(-90 175.5 146.2)">2</text>
<text x="178.1" y="146.2" transform="rotate(-90 178.1 146.2)">3</text>
<text x="197.2" y="145.8" transform="rotate(-90 197.2 145.8)">1</text>
<text x="199.7" y="145.8" transform="rotate(-90 199.7 145.8)">2</text>
<text x="221.9" y="159.8">2</text>
<text x="221.9" y="157.2">3</text>
<text x="221.9" y="162.3">1</text>
</g>
</svg>
